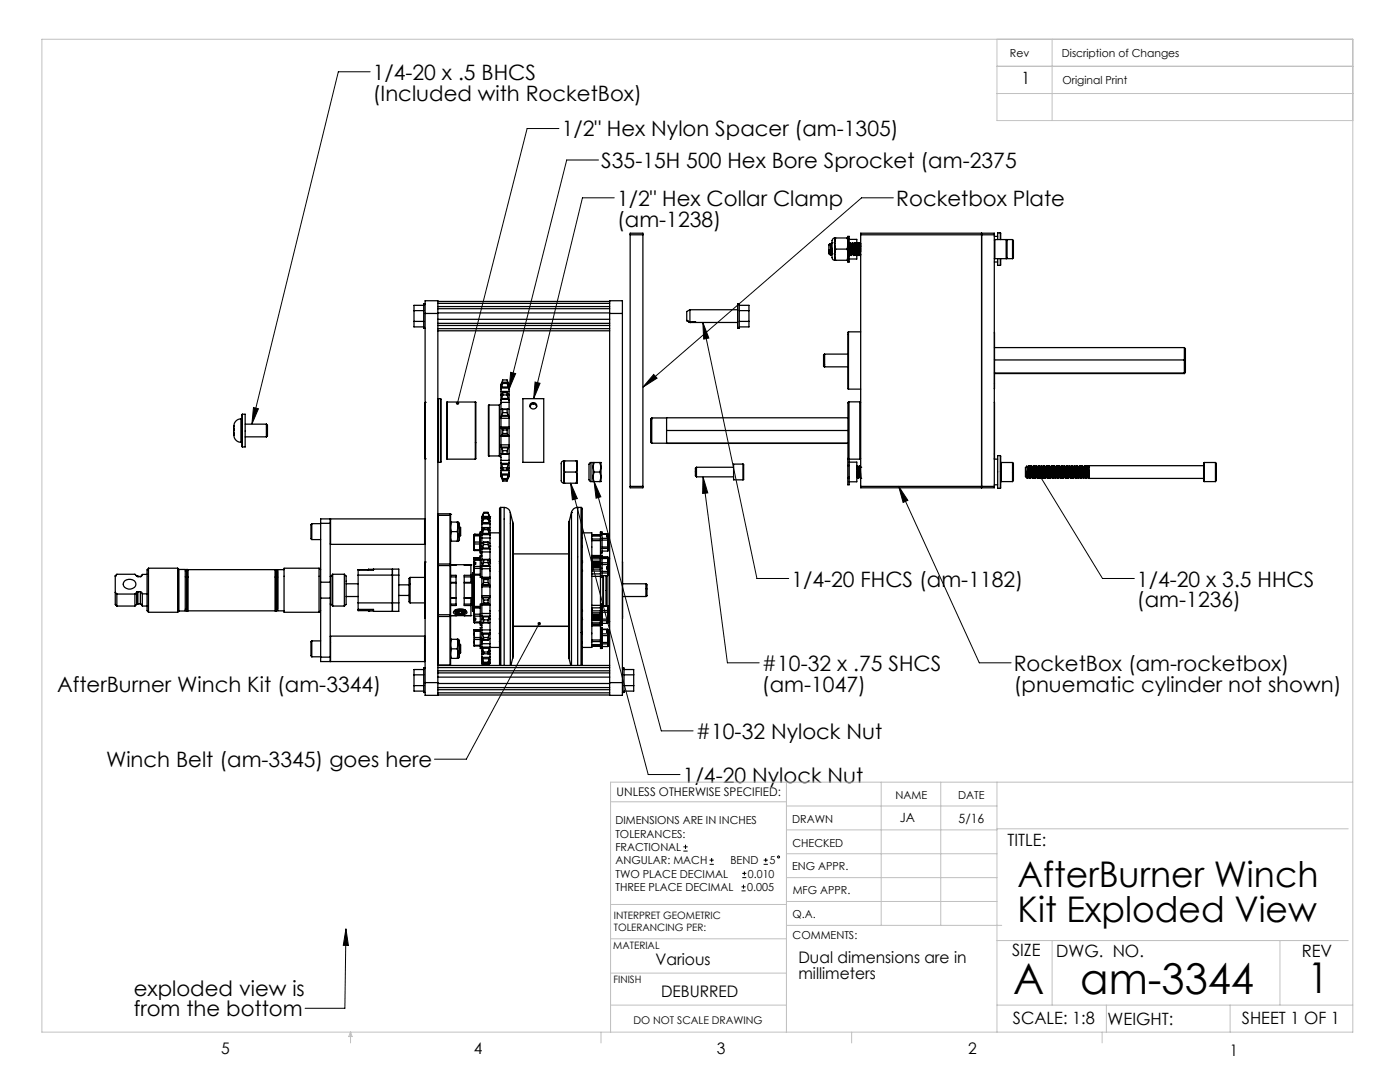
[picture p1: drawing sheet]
<svg xmlns="http://www.w3.org/2000/svg" width="279mm" height="216mm" viewBox="0 0 279 216" stroke-linecap="round" stroke-linejoin="round" font-family="sans-serif">
<g fill="none" stroke="#000" stroke-width=".2">
<path d="M73.9 14.3h-6.4l-17.2 70.3M111.5 25.6h-6.3l-13.9 54.8M119.5 31.9h-6.4l-11.5 45.7M122.6 39.5h-6.4l-9.7 40.1M178.3 39.5h-6.4l-43.6 37.8M101.9 74.3l1 .2-1.3 3.1zM106.8 76.2l1 .3-1.3 3.1zM130.5 74.7l.6 .8-2.8 1.8zM140.3 64.3l1.2 3.2-1.1 .2zM140.3 64.3l10.8 51.1h6.3M50.6 81.3l1 .3-1.3 3zM113.9 96.4l1.3 3.1-1 .2z"/>
<path d="M113.9 96.4l15.5 58.2h6.3M118.6 96.1l1.3 3-.9 .3zM118.6 96.1l13.4 49.7h6.3M140.3 95.1l1 3.3-1.1 .1zM140.3 95.1l4.9 37.2h6.3M179.4 97l1.8 2.8-1 .5zM179.4 97l16 35.3h6.4M207.6 95.1l12.4 20.3h6.4M107.6 124.5l-14.5 27h-6.4M136.4 169.8h.8M136.4 169h.8M136.8 168.6v.8"/>
<path d="M141.6 172.5h.9M141.6 171.6h.9M142 171.2v.8M148 177.8h.8M148 177h.8M148.1 175.1h.8M148.1 174.3h.8M148.4 176.5v.8M148.6 173.9v.8M152.4 172.5h.8M152.4 171.6h.8M152.8 171.2v.8"/>
<path d="M69 185.3l.5 3.4-1-.1zM69 185.3l-.2 15.9h-7.9"/>
<circle cx="155.4" cy="171" r=".2"/>
</g>
<g fill="none" stroke="#c0c0c0" stroke-width=".2">
<path d="M8.4 7.8h261.6v198.2h-261.6zM199 7.8v16.3h71M199 13.2h71M199 18.7h71M210 7.8v16.3M121.8 160h35.2M157 156.1v49.9M175.9 156.1v28.5M187.7 156.1v28.5M199 156.1v49.9M270 156.1h-148.2v49.9M157 170.4h42"/>
<path d="M157 165.6h42M157 160.8h42M157 175.1h42M157 179.9h42M199 165.4h70.1M121.8 194.2h35.2M121.8 187.3h35.2M121.8 180.5h35.2M157 184.6h42.9M199 187.7h70.1M210 187.7v12.9M255.4 187.7v12.9"/>
<path d="M70 206v2.1M70 206l.3 .8h-.7zM119.9 206v2.1M121.8 200.6h35.2M170 206v2.1M199 200.6h71M220 206v2.1M220.8 200.6v5.4M245.5 200.6v5.4"/>
</g>
<path d="M179.4 97l1.8 2.8-1 .5zM50.6 81.3l1 .3-1.3 3zM91.1 80.2a.35 .35 0 0 0 .1 .6l.1-.4-.1 .4a.35 .35 0 0 0 .4-.5 .35 .35 0 0 0-.5-.1zM207.4 94.9a.35 .35 0 0 0 0 .6 .35 .35 0 0 0 .5-.3 .35 .35 0 0 0-.4-.3l.1 .2zM140.3 95.1l1 3.3-1.1 .1zM118.6 96.1l1.3 3-.9 .3zM113.9 96.4l1.3 3.1-1 .2zM101.9 74.3l1 .2-1.3 3.1zM106.8 76.2l1 .3-1.3 3.1zM107.3 124.3a.34 .34 0 0 0 .2 .4 .34 .34 0 0 0 .4-.1 .34 .34 0 0 0-.1-.5l-.2 .4 .2-.4h-.3zM130.5 74.7l.6 .8-2.8 1.8zM140.3 64.3l1.2 3.2-1.1 .2zM69 185.3l.5 3.4-1-.1z" fill="#000"/>
<g fill="none" stroke="#000" stroke-width=".25">
<path d="M125.8 46.8v-.3h2.5v.3M125.8 46.8h2.5M125.8 46.8v50.2M128.3 46.8v50.2M165.5 49.9l.2 1zM165.5 49.9v.8M165.5 50.7l-.1-1.3a.58 .58 0 0 1 .3-.8l.1 2.3M165.7 48.6l.1 .2M165.7 50.9l.1 .1M165.8 50.9v.1zM165.8 48.8l.3 1.9M165.8 48.8h.1"/>
<path d="M165.8 48.8l.3 1.8M166.1 48.4h.1M166.1 48.5v-.1l-.3 .4M166.1 50.7l-.3 .3v-.1M166.1 50.7h.1M166.6 47.5h-.1a.91 .91 0 0 0-.4 1.3v1.4a1.77 1.77 0 0 0 .2 1.7h.3M166.6 48.6l.2 1.1M166.6 50.8l.2 1.1M166.6 48.6v2.2M166.6 47.5v1.1M166.6 50.8v1.1M166.6 47.5h.2"/>
<path d="M166.6 51.9h.2M166.8 49.7h2.3M166.8 47.5l-.2 1.1M166.8 47.5h2.3M166.8 51.9h2.3M166.8 49.7l-.2 1.1M169.1 47.5l.1 1.1M169.1 49.7l.1 1.1M169.1 47.5h.1v1.1M169.2 47.5v-.3h.3v1.4M169.2 49.2l.2 1.8 .2-.3M169.2 48.6l.1 .2"/>
<path d="M169.2 48.6v2.2M169.2 50.8v1.1h-.1M169.2 50.2l.1 .8M169.2 51h.3M169.2 48.4h.3M169.2 48.6l-.1 1.1M169.2 50.8l-.1 1.1M169.3 48.8l.4 1.9M169.3 48.8h.1M169.4 48.8l.2-.4 .3 2.6M169.4 48.8l.3 1.8M169.5 47.8h1.5v.8"/>
<path d="M169.5 50.8v1.5h-.3v-.4M169.6 48.4l.3 2.6M169.7 50.7l.1 .3M169.7 48.5l.2 .3M169.9 48.8l.2 1.9M169.9 51h.1M169.9 48.8h.1M169.9 48.8l.2-.4 .3 2.6M169.9 48.8l.2 1.8M170.1 50.7l-.2 .3M170.1 48.4l.3 2.6M170.1 50.7h.1"/>
<path d="M170.1 50.7l.3 .3M170.2 48.5l.2 .3M170.4 48.8l.2 1.9M170.4 51h.1M170.4 48.8h.1M170.4 48.8l.2-.4 .3 2.6M170.4 48.8l.3 1.8M170.6 50.7l-.2 .3M170.6 48.4l.3 2.6M170.6 50.7h.1M170.7 50.7l.2 .3M170.7 48.5l.2 .3"/>
<path d="M170.9 51h.1M170.9 48.8l.2 1.9M170.9 48.8h.1M170.9 48.8l.2-.4 .3 2.6M170.9 48.8l.3 1.8M170.9 48.5l.1 .1M171 50.9v.8h-1.5M171 50.8l.1 .2M171.1 50.8l.1 .2M171.1 50.7l-.2 .3M171.1 50.7l.1 .3M171.1 48.4l.3 2.6"/>
<path d="M171.1 50.7h.1M171.2 50.7l.2 .3M171.2 48.5l.2 .3M171.3 48.6l.1-.2v.4M171.3 50.8l-.1 .2M171.4 48.4l.1 .3M171.4 48.8l.2 1.9M171.4 51h.1M171.4 48.8h.1M171.4 48.8l.2-.4 .2 1.8M171.4 48.8l.3 1.8M171.4 48.5l.1 .1"/>
<path d="M171.5 50.8l.1 .2M171.6 50.8v.2M171.6 50.7l-.2 .3M171.6 50.7l.1 .3M171.6 48.4l.2 .8M171.6 51h.1M171.6 50.7h.1M171.7 50.7v.3M171.7 48.5l.1 .1M171.8 46.8v-.3h26.6v.3M171.8 46.8h26.6M171.8 46.8v50.2"/>
<path d="M195.9 46.5v50.8M198.4 52.3h.7M198.4 47.2h.7M198.4 51.5l.1 .1M198.4 46.8v50.2M198.5 47.8v3.8M198.5 51.6h3.6M198.5 47.8h3.6M198.5 47.8l-.1 .1M199.1 51.6v1.4h.5M199.6 46.5l.1 1.3M199.6 46.5v1.3"/>
<path d="M199.6 51.6v1.4M199.6 46.5h-.5v1.3M199.7 51.6l-.1 1.4M200.8 47.8l.2 .2v3.4l-.2 .2zM202.1 47.8v3.8M202.1 47.8l.1 .2v3.4l-.1 .2M82.6 62h2M82.6 64.1h2M84.6 60.9h-2v4.3h2M84.8 60.6h-.2v4.9h.2M84.8 62.5v-2.5h2.6v2.5M84.8 62.5v73.7"/>
<path d="M84.8 62.5h2.6M87.4 64.9h34.3M87.4 64.5h34.3M87.4 63.7h34.3M87.4 62.4h34.3M87.4 61.6h34.3M87.4 61.2h34.3M87.4 65.6h34.3M87.4 60.5h34.3M87.4 66h34.3M87.4 60.1h34.3M87.4 62.5v73.7"/>
<path d="M87.5 79.6v12.7M87.5 79.6h.4M87.5 79.6l-.1 .1M87.9 79.6v12.7M87.9 79.6l.1 .1v12.5l-.1 .1M100 78.8v1.1M100 79.9v.4M100 78.1v.7M100 77.1v.5M100 77.6v.5M100 76.8v.3M100 78.1h1.6"/>
<path d="M100 76.7v.1M100 79.7h1.5M100 77.4h1.5M100 76.6h.2M100.1 76.4l.2-.6h.9l.2 .6M100.1 79.5h1.3M100.1 79.5l-.1 .4M100.1 77.2l-.1 .4M100.1 77.2h1.3M100.1 76.4l-.1 .4M100.1 76.4h.2M100.3 78.4l-.3 .4"/>
<path d="M100.3 78.4v.4M100.3 78.8l-.2 .7M100.3 76.3l-.3 .8M100.3 76.3v.2M100.3 76.5l-.2 .7M100.3 78.8h.9M100.3 78.4h.9M100.3 76.5h.9M100.3 76.3h.9M101.2 78.8l.2 .7M101.2 78.4v.4M101.2 78.4l.4 .4"/>
<path d="M101.2 76.5l.2 .7M101.2 76.3v.2M101.2 76.3l.4 .8M101.3 76.4h.1M101.4 76.6h.1M101.4 76.4l.1 .2M101.4 79.5l.1 .2M101.4 77.2l.1 .2M101.5 76.7l.1 .1M101.5 79.7l.1 .2M101.5 77.4l.1 .2M101.5 76.6l.1 .2"/>
<path d="M101.6 78.8v1.1M101.6 79.9v.4M101.6 78.1v.7M101.6 77.1v.5M101.6 77.6v.5M101.6 76.8v.3M104.4 79.6h4.1v12.7h-4.1zM121.7 62.5v-2.5h2.5v2.5M121.7 62.5h2.5M121.7 62.5v73.7M124.2 62.5v73.7M137.1 64h.1"/>
<path d="M137.1 64l.6 .3M137.7 64.3h.1M137.7 64.3h1.2h-1.2M137.7 61.8v2.5M137.7 61.8l-.6 .4v1.8M137.7 61.8h9.5M137.7 64.3h9.5M147.2 60.6h.3v4.9h-.3zM147.5 62h2M147.5 60.9h2v4.3h-2M147.5 64.1h2M164.6 70.7l-.2 .1v2.3l.2 .1"/>
<path d="M164.6 70.7v2.5M164.6 70.7h4.6M164.6 73.2h4.6M169.3 66.2v11.4M169.3 66.2l-.1 .1v11.3h.1M169.3 77.6h2.5M169.3 66.2h2.5M198.4 66.4v11.1M198.5 71.8h38.1M198.5 69.4h37.9M198.5 74.5h37.9M236.4 69.4v5.1"/>
<path d="M236.4 69.4l.2 .2v4.7l-.2 .2M236.6 74.2l-.2 .2h-37.9M46.7 86.8a1.45 1.45 0 0 0 1.4 1.5M46.7 85v-.1v1.7M46.7 86.6v.2M46.7 85v.1M46.7 85.5v.4M46.7 86.4v.3M46.7 86.8v.1M48.1 83.6a1.45 1.45 0 0 0-1.4 1.4M48.1 83.6v4.7M48.1 88.3h.2"/>
<path d="M48.1 83.6h.2M48.4 82.7h.5v6.5h-.5M48.4 82.7v6.5M48.9 87.2h4.3M48.9 84.6h4.3M53.2 84.6v2.6M53.2 84.6l.2 .2v2.2l-.2 .2M84.8 80.3h.1M84.8 91.5h.1M84.8 80.3v11.2M87.4 92.2l.1 .1M87.5 92.3h.4"/>
<path d="M89.3 80.2l-.2 .1v11.2l.2 .1M89.3 80.2v11.4M89.3 80.2h5.6M89.3 91.6h5.6M94.9 80.2l.1 .1v11.2l-.1 .1M94.9 80.2v11.4M97.6 80.8l-.1 .1v10l.1 .1M97.6 80.8v10.2M97.6 91h2.1M97.6 80.8h2.1M99.7 91h.1M99.7 80.8v10.2"/>
<path d="M99.7 91l.3 .3M100 85.4v1.5M100 81.7v1.4M100 90.5l.2 .1h.1M100 89.1v1.4M100 85.2v.2M100 86.9v.2M100 83.1v.4M100 87.1v1.7M100 88.8v.3M100 83.5v1.7M100 80.3v1.4"/>
<path d="M100 90.5v1.4M100 92.3v.5a.9 .9 0 0 0 .3 1M100 91.9v.4M100 93.3v.6M100 94.4v.4M100 93.9v.5M100 94.8v.4M100 80.5l-.3 .3M100 80.3h1.6M100 85.4h.1M100 89.1v.1M100 85.2h1.6"/>
<path d="M100 87.1h1.6M100 83.5h1.6M100 88.8h1.6M100 91.9h1.6M100 92.3v.2M100 93.9h1.6M100 94.8l.1 .4M100 94.4l.1 .4M100 83v.1M100 85.4h1.5M100 86.9h1.5M100 89.2l.1 .2"/>
<path d="M100 83h1.5M100 89.2h1.5M100 92.5l.1 .2M100 92.5h1.5M100 94.6h1.5M100 95.2l.1 .2M100 95.2h.1M100.1 85.4l.2 .4M100.1 89.4l.2 .5M100.1 92.7l.2 .6M100.1 94.8l.2 .7M100.1 95.2l.2 .5"/>
<path d="M100.1 95.4l.2 .6h.9l.2-.6M100.1 81.6h1.3M100.1 86.9h-.1M100.1 86.9h1.3M100.1 85.4h1.3M100.1 81.6l-.1 .1M100.1 82.9l-.1 .1M100.1 82.9h1.3M100.1 89.4h1.3M100.1 92.7h1.3M100.1 94.8h1.3M100.1 95.4h.1"/>
<path d="M100.2 81.6l.1 .1M100.2 90.6h1.2M100.3 85.8v.7M100.3 86.5l-.2 .4M100.3 81.7v.6M100.3 82.3l-.2 .6M100.3 89.9v.7M100.3 93.3v.5M100.3 95.5v.2M100.3 86.5h.9M100.3 85.8h.9M100.3 82.3h.9"/>
<path d="M100.3 81.7h.9M100.3 90.6h.9M100.3 89.9h.9M100.3 93.8h.9M100.3 93.3h.9M100.3 95.5h.9M100.3 95.7h.9M101.2 86.5l.2 .4M101.2 85.8v.7M101.2 82.3l.2 .6M101.2 81.7v.6M101.2 89.9v.7"/>
<path d="M101.2 93.3v.5M101.2 95.5v.2M101.4 95.4h.1M101.4 85.4l-.2 .4M101.4 81.6l-.2 .1M101.4 89.4l-.2 .5M101.4 92.7l-.2 .6M101.4 94.8l-.2 .7M101.4 86.9h.1M101.4 81.6l.2 .1M101.4 82.9l.1 .1M101.5 95.2h.1"/>
<path d="M101.5 85.4h-.1M101.5 86.9h.1M101.5 83l.1 .1M101.5 89.2l-.1 .2M101.5 92.5l-.1 .2M101.5 94.6l-.1 .2M101.5 95.2l-.1 .2M101.6 85.4v1.5M101.6 81.7v1.4M101.6 90.5l-.2 .1h-.2M101.6 89.1v1.4M101.6 85.2v.2"/>
<path d="M101.6 86.9v.2M101.6 83.1v.4M101.6 87.1v1.7M101.6 88.8v.3M101.6 83.5v1.7M101.6 80.3v1.4M101.6 90.5v1.4M101.6 93.3l-.4 .5M101.6 92.3v1M101.6 91.9v.4M101.6 93.3v.6M101.6 94.8l-.4 .9"/>
<path d="M101.6 94.4v.4M101.6 93.9v.5M101.6 94.8l-.1 .4M101.6 85.4h-.1M101.6 89.1l-.1 .1M101.6 92.3l-.1 .2M101.6 94.4l-.1 .2M105.8 81.1a.69 .69 0 0 1 .6-.5 .69 .69 0 0 1 .7 .5M112.5 92a.54 .54 0 0 0-.5 .7v2.6a.87 .87 0 0 0 .3 1.1h.2M112.5 93.1l.2 1.1M112.5 95.3l.2 1.1M112.5 93.1v2.2"/>
<path d="M112.5 92v1.1M112.5 95.3v1.1M112.5 92h.2M112.5 96.4h.2M112.7 92l-.2 1.1M112.7 94.2l-.2 1.1M112.7 94.2h2.3M112.7 92h2.3M112.7 96.4h2.3M115 92l.2 1.1M115 94.2l.2 1.1M115 92h.2v1.1"/>
<path d="M115.2 93.1l-.2 1.1M115.2 93.1v2.2M115.2 95.3v1.1h-.2M115.2 95.3l-.2 1.1M117.9 92.3l-.4 .3v3.2l.4 .3M117.9 92.3v3.8M117.9 96.1h.5M117.9 92.3h.5M118.4 93.2v1.9M118.4 93.2l.2 1M118.4 95.1l.2 1M118.4 92.3v.9"/>
<path d="M118.4 95.1v1M118.4 96.1h.2M118.4 92.3h.2M118.6 94.2l-.2 .9M118.6 92.3l-.2 .9M118.6 96.1h1.1M118.6 92.3h1.1M118.6 94.2h1.1M119.7 94.2l.2 .9M119.7 92.3l.2 .9M119.7 92.3h.2v.9M119.9 93.2v1.9"/>
<path d="M119.9 93.2l-.2 1M119.9 95.1l-.2 1M119.9 95.1v1h-.2M125.8 97v.3h2.5v-.3M125.8 97h2.5M130.1 83.4l-.2 .2v4.7l.2 .1M130.1 83.4v5M130.1 83.4h2.9M130.1 88.4h39.1M133 85.9h36.2M139 93.2v1.9M139 93.2l-.2 .2v1.5l.2 .2"/>
<path d="M139 93.2h7.4M139 95.1h7.4M148.3 92.6l.1 .1v3h-.1M148.3 92.6h-1.9v3.1h1.9M148.3 92.6v3.1M169.2 95.5h.3M169.2 92.9h.3M169.2 83.4h-36.2v5.1M169.3 91.6h-.1v5.1h.3v-5.1M169.4 80.2l-.2 .1v11.2l.2 .1M169.4 80.2h2.2v11.4h-2.2M169.4 80.2v11.4"/>
<path d="M169.5 92.2h1.5v3.9h-1.5M169.5 95.1h.1M171 94.6l.1 .5M171 92.9h.1M171 95.1h.1M171 92.9l.3 2.5M171 95.1v.1M171.1 95.1l.2 .3M171.1 92.9l.2 .3M171.1 92.9l.2 2.5M171.3 93.2l.2 1.9M171.3 95.5h.1"/>
<path d="M171.3 93.2h.1M171.3 93.2l.3 1.9M171.5 95.1l-.2 .3M171.5 92.9l-.2 .3M171.5 92.9l.3 2.5M171.5 92.9h.1M171.5 95.1h.1M171.6 92.9l.2 .3M171.6 95.1l.2 .3M171.6 92.9l.2 2.2M171.6 91.5h.2M171.6 80.3h.2"/>
<path d="M171.8 95.5h.1M171.8 93.2h.1M171.8 97v.3h26.6v-.3M171.8 97h26.6M198.4 80.3v11.2M198.4 91.6h.7M198.4 96.7h.7M199.6 90.9v6.5M199.6 90.9h-.5v6.5h.5M199.7 96l.1 .1M199.8 92.3v3.8M199.8 96.1h2.3"/>
<path d="M199.8 92.3h2.3M199.8 92.3l-.1 .1M202.1 92.3v3.8M202.1 92.3l.1 .2v3.4l-.1 .2M204.7 94l.3 1.5M204.7 94l.1 1.1M204.8 95.1h.1M204.8 95.1l.2 .4M204.9 93l-.3 .3 .2 1.9-.1-1.2M204.9 93l.1 .2M204.9 93l.1 2.1M205 95.1l.1 .4 .2-.4"/>
<path d="M205 95.1v.4M205 93.3l.3 1.8M205 93.2l.4 1.9M205.1 93.2l.2-.3 .3 .3 .2 1.9M205.3 93l.2 2.5M205.3 95.1h.1M205.4 95.1l.1 .4M205.4 93l.2 2.4M205.5 95.5h.1M205.5 93.2h.1M205.6 93.2l.2 1.9M205.8 93l.3 2.5"/>
<path d="M205.8 95.1l-.2 .4M205.8 95.1l.2 .4M205.8 92.9l-.2 .3M205.8 92.9l.3 2.5M205.9 92.9l.2 .3M206.1 93.3l.2 1.8M206.1 93.2h.1M206.1 93.2l.2-.3 .3 .3M206.1 93.2l.2 1.9M206.3 95.1l-.2 .4M206.3 93l.3 2.5M206.3 95.1h.1"/>
<path d="M206.3 95.1l.3 .4M206.4 93l.2 2.4M206.6 93.3l.2 1.8M206.6 95.5h.1M206.6 93.2h.1M206.6 93.2l.2-.3 .3 .3M206.6 93.2l.3 1.9M206.8 95.1l-.2 .4M206.8 93l.2 2.5M206.8 95.1h.1M206.9 93l.2 2.5 .2-.4M206.9 95.1l.1 .4"/>
<path d="M207 95.5h.1M207.1 93.3l.2 1.8M207.1 93.2h.1M207.1 93.2l.3-.3 .2 2.5M207.1 93.2l.3 1.9M207.3 93l.3 2.5M207.3 95.1h.1M207.4 95.1l.2 .4M207.4 92.9l.2 .3M207.6 93.2l.3 1.9 .2 .4M207.6 93.3l.2 1.8M207.6 95.5h.1"/>
<path d="M207.6 93.2l.2-.3 .3 .3 .3 1.9M207.8 95.1l-.2 .4M207.8 93l.3 2.5M207.8 95.1h.1M207.9 93l.2 2.4M208.1 95.5h.1M208.1 93.2h.1M208.1 93.2l.2-.3 .3 .3M208.1 93.2l.3 1.9M208.3 93l.3 2.5M208.4 95.1l-.3 .4M208.4 95.1l.2 .4"/>
<path d="M208.4 93l.3 2.4M208.6 93.3l.2 1.8M208.6 93.2h.1M208.6 93.2l.2-.3 .3 .3M208.6 93.2l.3 1.9M208.8 95.1l-.1 .4M208.8 93l.3 2.5M208.8 95.1h.1M208.9 95.1l.2 .4M208.9 93l.3 2.4M209.1 93.3l.2 1.8M209.1 95.5h.1"/>
<path d="M209.1 93.2h.1M209.2 93.2l.2 1.9M209.3 95.1l-.1 .4M209.3 93l.3 2.5M209.3 95.1h.1M209.4 92.9l.3 2.6 .2-.4M209.4 92.9l.2 .3M209.4 95.1l.2 .4M209.4 92.9l-.2 .3M209.6 95.5h.1M209.6 93.3l.3 1.8M209.6 93.2h.1"/>
<path d="M209.7 93.2l.2 1.9M209.8 93l.3 2.5M209.9 95.1h.1M209.9 95.1l.2 .4M209.9 92.9l-.2 .3M209.9 92.9l.2 .3M209.9 93l.3 2.4M210.1 93.3l.3 1.8M210.1 93.2l.3 1.9M210.1 95.5h.1M210.1 93.2l.3-.3 .2 .3 .3 1.9M210.4 95.1l-.2 .4"/>
<path d="M210.4 93l.2 2.5M210.4 95.1l.2 .4M210.4 93l.3 2.4M210.6 95.5h.1M210.6 93.2h.1M210.7 93.2l.2 1.9M210.9 93l.3 2.5M210.9 95.1l-.2 .4M210.9 95.1l.2 .4M210.9 92.9l-.2 .3M210.9 92.9l.3 2.5M211 92.9l.1 .3"/>
<path d="M211.1 93.3l.3 1.8M211.1 93.2h.1M211.2 93.2l.2-.3 .2 .3M211.2 93.2l.2 1.9M211.4 95.1l-.2 .4M211.4 93l.2 2.5M211.4 95.1h.1M211.4 95.1l.2 .4M211.5 93l.2 2.4M211.6 93.3l.3 1.8M211.6 95.5h.1M211.6 93.2h.1"/>
<path d="M211.7 93.2l.2 1.9M211.9 95.1l-.2 .4M211.9 93l.2 2.5M211.9 95.1h.1M211.9 92.9l.3 2.6 .2-.4M211.9 92.9l.3 .3M211.9 95.1l.2 .4M211.9 92.9l-.2 .3M212.1 95.5h.1M212.2 93.3l.2 1.8M212.2 93.2h.1M212.2 93.2l.2 1.9"/>
<path d="M212.4 93l.3 2.5M212.4 95.1h.1M212.4 95.1l.3 .4M212.4 92.9l-.2 .3M212.5 92.9l.2 .3M212.5 93l.2 2.4M212.7 93.3l.2 1.8M212.7 93.2l.3 1.9M212.7 95.5h.1M212.7 93.2l.2-.3 .3 .3 .3 1.9M212.9 95.1l-.2 .4M212.9 93l.2 2.5"/>
<path d="M212.9 95.1h.1M213 95.1l.1 .4M213 93l.2 2.4M213.1 95.5h.1M213.1 93.2h.1M213.2 93.2l.3-.3 .2 2.6 .2-.4M213.2 93.2l.3 1.9M213.4 93l.3 2.5M213.4 95.1l-.2 .4M213.5 95.1l.1 .4M213.5 92.9l.2 .3M213.7 93.3l.2 1.8"/>
<path d="M213.7 95.5h.1M213.7 93.2h.1M213.7 93.2l.2-.3 .3 .3M213.7 93.2l.3 1.9M213.9 93l.3 2.5M213.9 95.1h.1M214 95.1l.2 .4M214 93l.2 2.4M214.2 93.3l.2 1.8M214.2 95.5h.1M214.2 93.2h.1M214.2 93.2l.2-.3 .3 .3"/>
<path d="M214.2 93.2l.3 1.9M214.4 95.1l-.2 .4M214.4 93l.3 2.5M214.4 95.1h.1M214.5 93l.2 2.5 .2-.4M214.5 95.1l.2 .4M214.7 95.5h.1M214.7 93.3l.2 1.8M214.7 93.2h.1M214.7 93.2l.3 1.9M214.9 92.9l-.2 .3M214.9 93l.3 2.5"/>
<path d="M214.9 92.9h.1M214.9 95.1h.1M215 95.1l.2 .4M215 92.9l.2 .3M215 93l.3 2.4M215.2 93.3l.2 1.8M215.2 93.2l.3 1.9M215.2 95.5h.1M215.4 95.1l-.1 .4M215.4 93l.3 2.5M215.4 95.1h.1M215.5 95.1l.2 .4"/>
<path d="M215.5 92.9l.2 .3M215.5 92.9l-.3 .3M215.5 92.9l.3 2.5M215.7 95.5h.1M215.7 93.2h.1M215.7 93.3l.3 1.8M215.8 93.2l.2 1.9M215.9 93l.3 2.5M216 95.1l-.2 .4M216 95.1l.2 .4M216 92.9l-.2 .3M216 93l.3 2.5 .2-.4"/>
<path d="M216 92.9l.2 .3M216.2 93.3l.3 1.8M216.2 95.5h.1M216.2 93.2h.1M216.3 93.2l.2-.3 .2 .3M216.3 93.2l.2 1.9M216.5 93l.2 2.5M216.5 95.1h.1M216.5 95.1l.2 .4M216.5 93l.3 2.4M216.7 93.3l.3 1.8M216.7 95.5h.1"/>
<path d="M216.7 93.2h.1M216.8 93.2l.2 1.9M217 95.1l-.2 .4M217 93l.2 2.5M217 95.1h.1M217 92.9l.2 .3M217 95.1l.2 .4M217 92.9l-.2 .3M217 92.9l.3 2.6v-.4M217.2 95.5h.1M217.2 93.2l.1 2.2M217.2 93.2h.1"/>
<path d="M217.3 95.4v.1M217.3 92.9v2.6M217.3 95.5h22.9M217.3 92.9h22.9M217.3 92.9l-.1 .3M240.3 92.3v3.8M240.3 92.3l-.1 .1v3.6l.1 .1M240.3 96.1h2.3M240.3 92.3h2.3M242.6 92.3v3.8M242.6 92.3l.1 .2v3.4l-.1 .2M23 118.2v2.4l.3 .3"/>
<path d="M23 114.9h.1M23 114.9l.3-.3h3.6l.4 .3M23 118.2l.3 .3M23 114.9v3.3M23.1 114.8l-.1 .1M23.3 118.5v2.4M23.3 118.5h3.6M24.9 115.9a1.26 1.26 0 0 1 1.4-.3 1.26 1.26 0 0 1 .8 1.3 1.35 1.35 0 0 1-1.4 .7 1.35 1.35 0 0 1-1.1-1zM26.9 118.5v2.4M27.3 114.9l.2 .1M27.3 114.9h.1M27.3 118.2v2.4"/>
<path d="M27.3 118.2h.1M27.3 118.2l-.4 .3M27.5 118.1l-.2 .1M27.5 118.1v2.4M27.5 115h.1M27.5 115h.5M27.5 118.1h.5M28 118.1l.3 .1 .1 .3M28 118.1v2.4M28 115h.1M28.3 114.9l-.3 .1M28.4 118.5v2.4h1"/>
<path d="M28.4 118.5h1M29.4 114.6h-1l-.2 .4h-.2M29.6 113.4v8.8M29.6 113.4a.87 .87 0 0 0-.2 1v6.6a1.11 1.11 0 0 0 .2 1.2M29.6 113.4h5.9M35.5 113.4v8.8M35.5 113.4l.2 .2M35.7 113.6v8.3M35.7 113.6h1.3v8.3h-1.3M37.3 113.6h.1v8.3h-.1M37.3 113.6v8.3M37.3 113.6l-.3 .3"/>
<path d="M37.5 113.7h-.1M37.5 113.7v8.2M37.5 113.7h17.4M54.9 113.7h.2M54.9 113.7v8.2M55.1 113.8v8M55.1 113.7v8.2M55.1 113.7l.3 .2M55.4 114.1v7.4M55.4 114v7.5M56.7 113.7h-1.3v8.2h1.3M62.2 104.5l-.1 .2v2.8l.1 .2"/>
<path d="M62.2 104.5v3.2M62.2 107.7h1.8M62.2 104.5h1.8M63.7 113.4v8.8M63.7 113.4h-7v8.8h7M63.7 113.4l.3 .3M64 116.2v3.1M64 104.4v-.9h1.9v.9M64 119.3h1.9M64 116.2h1.9M64 104.4h1.9M64 104.4v11.8"/>
<path d="M64 119.3v11.8M65.9 116.2v3.1M65.9 108.5l.1 .1M65.9 104.4v11.8M65.9 119.3v11.8M66 103.5v5.1M66 103.5l-.1 .1M66 108.6h18.7M66 103.5h18.7M66 114.9l-.1 .1M66 114.9v5.7M66.4 114.6v6.3"/>
<path d="M66.4 114.6h2.3M66.4 114.6l-.4 .3M68.7 114.6v6.3M68.7 114.6l.4 .3v5a.82 .82 0 0 1-.4 1M69.1 119h2.4M69.1 116.5h2.4M71.5 113.7l8.1-.1v1.2M71.5 113.7v1.1M71.5 113.7h.1M71.5 114.8h8.1M71.5 114.8v5.5M73.6 113.6v.1"/>
<path d="M73.6 113.6h.9M73.6 113.6l-.2 .1M78.3 113.6v8.4M79.6 116.7h2M79.6 118.8h2M79.6 114.8v5.5M81.8 115.2l-.2 .2v4.7l.2 .2M81.8 115.2v5.1M81.8 115.2h3M84.7 103.5v5.1M84.7 103.5l.1 .1M84.8 112.1h.1"/>
<path d="M84.8 112.1v11.3M84.8 108.5l-.1 .1M87.4 112.7h.1M87.4 102.6h.1M87.4 102.6l.1 .2M87.4 102.6l.1-.1h2.3l.1 .1M87.5 112.7v.2M87.5 112.5v.2M87.5 112.5h2.3M87.5 112.9h2.3M87.5 102.8v9.7M87.5 112.9v9.8"/>
<path d="M87.5 102.8h2.3M89.8 112.5l.1 .2M89.8 102.8v9.7M89.8 112.9v9.8M89.9 112.7l-.1 .2M89.9 112.7h4.1M89.9 108h.2M89.9 104.2h.2M89.9 102.6l-.1 .2M89.9 102.6h.1M89.9 114.8h1.1v6h-1.1M89.9 119.3h1.1"/>
<path d="M89.9 116.3h1.1M89.9 102.6v30.2M89.9 115.1h1.1M89.9 116.2h1.1M89.9 119.4h1.1M90.1 104.2l-.2 .9 .2 1M90.1 106.1l-.2 .9 .2 1M90.1 104.2h1.2M90.1 106.1h1.2M90.1 108h1.2M91.3 104.2l.1 .9M91.3 106.1l.1 .9"/>
<path d="M91.3 108h.1M91.3 104.2h.1M91.4 104.2l.3 .2v3.3l-.3 .3M91.4 105.1v1.9M91.4 107v1M91.4 104.2v.9M91.4 105.1l-.1 1M91.4 107l-.1 1M91.7 107h.1M91.7 105.1h.1M91.7 105.1l.2 .2v1.6l-.2 .1M91.7 105.1v1.9"/>
<path d="M92.6 119.3h1.6M92.6 116.3h1.6M92.6 115.1h1.4M92.6 119.4h1.4v1.1M94 114.8h-1.4v6h1.4M94 112.7v2.1M94 114.8v.3M94 112.7h.1M94 114.8h.2v5.9h-.2M94 115.1v1.1h-1.4M94.2 115.5h.1M94.3 114.4v5.7"/>
<path d="M94.3 114.4h.2M94.5 114.3l-.2 .1M94.5 120h-.3M94.6 107.5l.1 .7M94.6 107.5v1.6M94.6 109.1l.1 .6M94.6 106.7v.8M94.6 109.1v.7M94.6 106.7h.1M94.6 106.7l.1 3.2M94.6 112.2v1.8M94.6 114l.1 .6"/>
<path d="M94.6 114l.1 .8M94.6 111.5v.8M94.6 111.3v.2M94.6 112.2h.3v.4h-.3l.1 .4M94.6 111.5l.1 .1M94.6 111.3h.1M94.7 112l-.2 .1 .1 11.4M94.7 114.7v6.4M94.7 108.2v.3M94.7 106.7v.2M94.7 109.7v.2M94.7 106.6h1.1v.1"/>
<path d="M94.7 113v.4M94.7 111.8l-.1 .4M94.7 114.6v.2M94.7 111.6v.2M94.7 111.3v.2M94.7 113h1.1M94.7 106.7h1.1M94.7 113.4h1.1M94.7 114.6h1.1M94.7 111.3h1.1M94.7 108.2h1.1M94.7 106.9l-.1 .6"/>
<path d="M94.7 106.9h1.1M94.7 108.5l-.1 .6M94.7 108.5h1.1M94.7 109.7h1.1M94.7 113.4l-.1 .6M94.7 111.8h1.1M94.7 111.6h1.1M94.7 114.8h1.1M94.7 111.5h-.1M94.9 106.6l-.3 .1M95.8 106.2v4.1zM95.8 106.7v.2"/>
<path d="M95.8 109.7v.2h-1.1M95.8 108.2v.3M95.8 110.3h.4M95.8 106.2h.4M95.8 106.9v1.3M95.8 108.5v1.2M95.8 111.3h-1.2M96.1 109l.2 .2M96.2 111h-.4v4.2h2M96.2 110.8h-.4v.7h-1.1M96.2 115.3v1.5M96.2 119.1v1.5"/>
<path d="M96.2 116.8v.3M96.2 118.9v.2M96.2 111.7v1.4M96.2 113.5v1.8M96.2 117.1v1.8M96.2 113.1v.4M96.2 108.4l.3-.2v.5M96.2 108.4v1.2M96.2 110.1v1.6M96.2 109.6v.5M96.2 107.4v1M96.2 105.9v.9"/>
<path d="M96.2 106.8v.6M96.2 105.3v.6M96.2 104.1v.6M96.2 104.7v.6M96.2 103.4v.7M96.2 112.3v.1M96.2 113.5h1.6M96.2 115.3h1.6M96.2 119.1l.1 .2M96.2 117.1h1.6M96.2 118.9h1.6M96.2 110.1h1.6"/>
<path d="M96.2 107.4h1.6M96.2 105.3h1.6M96.2 103.1v.3M96.2 113h1.5M96.2 106.7h1.5M96.2 115.3l.1 .1M96.2 116.8h1.5M96.2 119.2h1.5M96.2 113v.1M96.2 109.5v.1M96.2 109.5h1.5M96.2 106.7v.1"/>
<path d="M96.2 104.5v.2M96.2 104.5h1.5M96.2 103.3h1.5M96.2 103.3v.1M96.2 103.1h.1M96.3 115.4l.2 .2M96.3 119.3l.2 .4M96.3 111.6l.2 .1M96.3 111.6h1.3M96.3 119.3h1.3M96.3 116.7l-.1 .1M96.3 116.7h1.3"/>
<path d="M96.3 115.4h1.3M96.3 111.6l-.1 .1M96.3 112.9l-.1 .1M96.3 112.9h1.3M96.3 109.4l-.1 .1M96.3 109.4h1.3M96.3 106.4l-.1 .3M96.3 106.4h1.3M96.3 104.3l-.1 .2M96.3 104.3h1.3M96.3 103l-.1 .3M96.3 103h1.3"/>
<path d="M96.3 102.8l-.1 .3M96.5 108.2h1l-.1 .5M96.5 115.6v.6M96.5 116.2l-.2 .5M96.5 119.7v.6M96.5 111.7v.6M96.5 112.3l-.2 .6M96.5 108.7l-.2 .7M96.5 105.3l-.3 .6M96.5 105.3v.4M96.5 105.7l-.2 .7M96.5 103.5v-.2l-.3 .8"/>
<path d="M96.5 103.5l-.2 .8M96.5 102.3l-.3 .8M96.5 102.3v.1M96.5 102.4l-.2 .6M96.5 103.5h.9M96.5 115.6h.9M96.5 116.2h.9M96.5 119.7h.9M96.5 111.7h.9M96.5 112.3h.9M96.5 108.7h.9M96.5 105.7h.9"/>
<path d="M96.5 105.3h.9M96.5 102.4h.9M96.5 102.3h.9M96.5 102.2h.9M97.4 116.2l.2 .5M97.4 115.6v.6M97.4 119.7v.6M97.4 112.3l.2 .6M97.4 111.7v.6M97.4 108.7l.2 .7M97.4 105.7l.2 .7M97.4 105.3v.4"/>
<path d="M97.4 105.3l.4 .6M97.4 103.5l.2 .8M97.4 103.5v-.2l.4 .8M97.4 102.4l.2 .6M97.4 102.3v.1M97.4 102.3l.2 .6M97.6 108.2l.2 .2M97.6 115.4l-.2 .2M97.6 119.3l-.2 .4M97.6 111.6l-.2 .1M97.6 116.7l.1 .1M97.6 112.9l.1 .1"/>
<path d="M97.6 111.6l.2 .1M97.6 109.4l.1 .1M97.6 106.4l.1 .3M97.6 104.3l.1 .2M97.6 103l.1 .3M97.6 102.8l.1 .3M97.7 103.1l.1 .3M97.7 103.1h.1M97.7 116.8h.1M97.7 115.3l-.1 .1M97.7 119.2l-.1 .1M97.7 113l.1 .1"/>
<path d="M97.7 109.5l.1 .1M97.7 106.7l.1 .1M97.7 104.5l.1 .2M97.7 103.3l.1 .1M97.8 109h.1M97.8 112.1l.1 .3M97.8 115.3v1.5M97.8 119.1v1.5M97.8 116.8v.3M97.8 118.9v.2M97.8 111.7v1.4M97.8 115.2v.1"/>
<path d="M97.8 117.1v1.8M97.8 113.1v.4M97.8 113.5v1.7M97.8 108.4v1.2M97.8 110.1v1.6M97.8 109.6v.5M97.8 107.4v1M97.8 105.9v.9M97.8 106.8v.6M97.8 105.3v.6M97.8 104.1v.6M97.8 104.7v.6"/>
<path d="M97.8 103.4v.7M97.8 113.8l.1 .2M97.8 106.3h1.9M97.8 119.1l-.1 .1M97.8 111.9v.1M99.6 112h.1M99.6 109.1l.1 .1M99.8 112.3l-.1 .1M99.8 107.5h-.1M99.8 113.8l-.1 .3M99.8 109.1l-.1 .1M99.9 101.2h.7a1.29 1.29 0 0 1 1.2 1.1"/>
<path d="M99.9 101.2l-.2 .3v31.3M99.9 101.2v31.6M100.6 101.3v31.5M101.8 102.3v30.5M101.8 102.3l.5 1.8M102.3 104.1v.4M102.3 104.1v27.3M102.3 110.5v-6v26.6v-6.1M102.3 110.5v14.5M102.3 112v1.6M102.3 107.4v1.7zM102.3 112.3v1.7z"/>
<path d="M102.3 110.5h11.2M113.5 112.3v1.7M113.5 107.4v1.7M113.5 112v.9M113.6 104.1v27.3M114.1 102.3h.1M114.1 102.3v30.5M114.1 102.3l-.5 1.8M115.3 101.3h.1M115.3 101.3v31.5M116 101.2l.2 .3v31.3M116 101.2a1.56 1.56 0 0 0-1.9 .9v.2"/>
<path d="M116 101.2v31.6M116.2 113.8l.1 .1M116.2 109l-.1 .1M116.2 106.3h1.9v17.3M116.2 112.1l.1 .2M116.2 107.3v.1M116.3 111.9l-.1 .1M118 107.4l.1 .1M118 111.9l.1 .1M118.1 109.1v.1M118.1 111h2.1v4.2h-.4M118.1 106.7h1.7v-.5v.8"/>
<path d="M118.1 113h1.7v.2M118.1 112.1h1.7h-1.7M118.1 111h1.7M118.1 106.7h1.7M118.1 113.6h1.7M118.1 111.2h1.7M118.1 113.9h1.7M118.1 113.2h1.7M118.1 114.5h1.7M118.1 115h1.7M118.1 111.5h1.7M118.1 110.8h1.7"/>
<path d="M118.1 107.9h1.7M118.1 107.6h1.7M118.1 107h1.7M118.2 113.9l-.1 .2M118.2 113l-.1-.6 .2-.3 .1 .9M118.5 112.4l-.2-.3 .1 .9M118.5 112.4v.6M118.5 112.4h.1M118.5 112.4l.2-.3 .1 .9M118.6 112.4v.6M118.9 112.4l-.2-.3 .2 .9M118.9 112.4l.1 .1 .1 .5"/>
<path d="M118.9 112.4l.1 .6M119 112.4l.1-.3 .1 .9M119.3 112.4l-.1-.3 .1 .9M119.3 112.4l.1 .6M119.3 112.4h.1M119.4 112.4l.1 .6M119.4 112.4h.1M119.5 112.2l-.1 .2M119.6 112.1v.9M119.6 112.1l-.2 .3M119.6 112.1l-.1 .1M119.6 112.1l.2 .3"/>
<path d="M119.6 112.1l.1 .9M119.6 112.1v.1M119.8 112.4h.1M119.8 111v2.8M119.8 106.2h.4v.4M119.8 110.8h.4v.6h1.1M119.8 113.6v.3M119.8 113.2v.4M119.8 113.9v.6M119.8 115v5.8M119.8 114.5v.5M119.8 111.5v.5h-1.7"/>
<path d="M119.8 111.2v.3M119.8 111v.2M119.8 110.8v.2M119.8 107.9v2.9M119.8 107.6v.3M119.8 107v.6M119.8 106.7l-1.7 .1M119.8 106.7h.1M119.8 111h.1M120.2 106.6v3.7h-.4M120.2 106.5l1.1 .1M120.2 111.2h1.1"/>
<path d="M120.2 112.6h1.1M120.2 114.3h1.1M120.2 114.9h1.1M120.2 112.3h1.1M120.2 114h1.1M120.2 111.4h1.1M120.2 107.8h1.1M120.2 109.1h1.1M120.2 107.4h1.1M120.2 106.6h1.1M120.2 109.4h1.1M120.3 114.9v6"/>
<path d="M120.4 114.9v6M121 114.9v6M121.1 114.9v6M121.3 112.3v.3M121.3 112.6l.1 .5M121.3 111.4l.1 .5M121.3 114.3l.1 .3M121.3 114v.3M121.3 111.4h.1M121.3 107.8l.1 .6M121.3 107.4v.4M121.3 109.4l.1 .3"/>
<path d="M121.3 109.1v.3M121.3 106.6l.1 .3M121.3 111.2l.1 .2M121.3 106.5l.1 .4M121.3 111.4h.3M121.4 113.1h.1M121.4 111.9v1.2M121.4 113.5l-.1 .5M121.4 113.5h.1M121.4 113.5v1.1M121.4 114.6l-.1 .3M121.4 107.1l-.1 .3"/>
<path d="M121.4 107.1h.1M121.4 107.1v1.3M121.4 108.4v1.3M121.4 106.9h.1M121.4 109.7l-.1 .3M121.4 111.9l-.1 .4M121.4 113.1h-.3v.4h.3M121.4 106.9h-.3v.2h.3M121.4 106.9v.2M121.4 113.1v.4M121.4 108.4l-.1 .7M121.4 109.7l-.1 .3h-1.1"/>
<path d="M121.6 111.4v12.7M121.6 111.4l.1 .1M124.2 112.1h.1M124.2 112.1v11.3M124.2 119h4.7M124.2 116.5h4.7M128.9 116.5l.2 .2v2.2l-.2 .1M128.9 116.5v2.5M23.3 120.9h3.6M27.3 120.6l-.4 .3M27.3 120.6h.1M27.5 120.5l-.2 .1"/>
<path d="M27.5 120.5h.5M28 120.5l.4 .4M29.6 122.2h5.9M35.7 121.9l-.2 .3M37 121.6l.3 .3M37.4 121.8l.1 .1M37.5 121.9h17.4M55.1 121.8l-.2 .1M55.4 121.6l-.3 .3M62.2 127.9l-.1 .2v2.7l.1 .3M62.2 127.9v3.2M62.2 131.1h1.8"/>
<path d="M62.2 127.9h1.8M64 131.1v.9h1.9v-.9M64 121.8l-.3 .4M64 131.1h1.9M65.9 120.5l.1 .1M65.9 131.9l.1 .1M66 126.9v5.1M66 132h18.7M66 126.9h18.7M66 126.9l-.1 .1M66 120.6l.4 .3M66.4 120.9h2.3"/>
<path d="M71.5 120.3v1.3M71.5 121.6h.1M71.5 121.6v.2h1.9M71.5 120.3h8.1M71.5 121.6h3M73.4 121.6l.2 .3M73.6 121.9h.1M73.6 121.6v.3M73.6 121.9h.9M79.6 120.3v1.7h-5.1v-.4h-3M81.8 120.3h3M82.6 134.7h2"/>
<path d="M82.6 136.8h2M84.6 133.6h-2v4.3h2M84.7 126.9v5.1M84.7 126.9l.1 .1M84.8 133.3h-.2v4.9h.2M84.8 136.2v2.5h2.6v-2.5M84.8 131.9l-.1 .1M84.8 136.2h2.6M87.4 137.2h34.3M87.4 136.4h34.3M87.4 137.6h34.3M87.4 135.1h34.3"/>
<path d="M87.4 134.3h34.3M87.4 133.8h34.3M87.4 138.3h34.3M87.4 133.2h34.3M87.4 138.7h34.3M87.4 132.8h34.3M87.4 122.8h.1M87.5 122.8v.2M87.5 122.7v.1M87.5 132.7v.1M87.5 123h2.3M87.5 122.7h2.3"/>
<path d="M87.5 123v9.7M87.5 132.7h2.3M89.8 122.7l.1 .1M89.8 123v9.7M89.8 132.7l.1 .1M89.9 122.8l-.1 .2M89.9 131.4h.2M89.9 127.6h.2M89.9 120.5h1.1M89.9 122.8h4.1M89.9 122.8h.1M90.1 127.6l-.2 .9 .2 1"/>
<path d="M90.1 129.5l-.2 .9 .2 1M90.1 129.5h1.2M90.1 131.4h1.2M90.1 127.6h1.2M90.5 122a1.79 1.79 0 0 1 2.7 .1v.2a2.8 2.8 0 0 1-2.6 .1zM90.9 122.1v-.4l-.2 .3 .4 .4M91 122.8h.1M91.1 122.4l-.2-.3a1.31 1.31 0 0 1 1.8-.1l-.1 .4M91.1 122.4h.1M91.1 122l.9-.2a.58 .58 0 0 1 .7 .5l-.7 .3h-.6l-.4-.3zM91.3 129.5l.1 .9M91.3 127.6l.1 .9"/>
<path d="M91.3 131.4h.1M91.3 127.6h.1M91.3 122.2l.3 .2M91.4 127.6l.3 .2v3.3l-.3 .3M91.4 128.5v1.9M91.4 130.4v1M91.4 127.6v.9M91.4 130.4l-.1 1M91.4 128.5l-.1 1M91.4 122l-.1 .2M91.6 122v.4M91.7 130.4h.1"/>
<path d="M91.7 128.5h.1M91.7 128.5v1.9M91.7 128.5l.2 .2v1.5l-.2 .2M92.2 122.4h-.6M92.2 122v.4M92.2 122l.2 .2M92.4 122.2l-.2 .2M92.4 122.2l-.2-.2a.61 .61 0 0 0-.9 .2M92.6 122.4h-.1M92.6 122.8h.1M92.6 120.5h1.4M92.7 121.7l.3 .3-.4 .4"/>
<path d="M92.8 121.7v.4M94 120.8v2M94 120.5v.3M94 122.8h.1M94.3 120.6v.8M94.3 121.4v.6h.2M94.3 120.1h.2M94.3 121.4h.2M94.3 120.6h.2M94.3 120.1v.5M94.6 126.6l.1 .6M94.6 126.6v1.6"/>
<path d="M94.6 128.2l.1 .6M94.6 125.7h.1M94.6 125.7l.1 .1M94.6 125.7v.9M94.6 128.2l.1 .7M94.6 121.9l.1 .7M94.6 121.9v1.8M94.6 123.7l.1 .4M94.6 121.1v.8M94.6 123.7h.1M94.6 123.7v.5M94.6 121.1h.1"/>
<path d="M94.7 124.2v.1M94.7 127.2v.4M94.7 125.8v.2M94.7 128.8v.1M94.7 125.7h-.1M94.7 122.6v.3M94.7 122.9l-.1 .5h.3v.3h-.3M94.7 121.1v.2M94.7 124.1v.2M94.7 124.3h1.1v.2M94.7 124.1h1.1M94.7 127.6h1.1"/>
<path d="M94.7 127.2h1.1M94.7 126l-.1 .6M94.7 126h1.1M94.7 127.6l-.1 .6M94.7 128.8h1.1M94.7 125.8h1.1M94.7 128.9h1.1M94.7 122.6h1.1M94.7 121.3l-.1 .6M94.7 121.3h1.1M94.7 122.9h1.1M94.7 121.1h1.1"/>
<path d="M94.9 125.7h-.3M95.8 125.7h-1.2M95.8 121l-1.2 .1M96.2 127.4v.8M96.2 125.2h-.4v4.2h.4M96.2 120.5h-.4v4.2h.4M96.2 122.8v1.4M96.2 120.6v.2M96.2 122.4v.4M96.2 120.8v1.6M96.2 124.2v1.5M96.2 126.2v1.2"/>
<path d="M96.2 125.7v.5M96.2 127.4v1M96.2 129.9l.3 .6v-.4M96.2 129v.9M96.2 128.4v.6M96.2 129.9v.6M96.2 131.6l.3 .8M96.2 131v.6M96.2 130.5v.5M96.2 131.6v.6M96.2 132.2l.1 .6M96.2 120.6h1.6"/>
<path d="M96.2 125.7h1.6M96.2 124.2l.1 .1M96.2 122.8v.1M96.2 120.8h1.6M96.2 122.4h1.6M96.2 126.2v.1M96.2 128.4h1.6M96.2 129v.1M96.2 130.5h1.6M96.2 131v.2M96.2 132.2v.1M96.2 122.9h1.5"/>
<path d="M96.2 122.9l.1 .2M96.2 126.3l.1 .2M96.2 126.3h1.5M96.2 129.1l.1 .3M96.2 129.1h1.5M96.2 131.2l.1 .2M96.2 131.2h1.5M96.2 132.3l.1 .3M96.2 132.3h.3M96.3 126.3l-.2 .3M96.3 123.1l.2 .6M96.3 126.5l.2 .7"/>
<path d="M96.3 129.4l.2 .7M96.3 131.4l.2 .8M96.3 123.1h1.3M96.3 126.5h1.3M96.3 129.4h1.3M96.3 131.4h1.3M96.3 132.6l.1 .2M96.3 132.6h1.3M96.3 123.4l-.1 .2M96.5 127.7h.9M96.5 120.3l-.2 .3M96.5 123.7v.5"/>
<path d="M96.5 124.2l-.2 .1M96.5 127.2v.5l-.3-.3M96.5 132.2v.2M96.5 120.3h.9M96.5 127.2h.9M96.5 123.7h.9M96.5 124.2h.9M96.5 130.1h.9M96.5 132.2h.9M96.5 132.4h.9M97.4 120.3l.2 .3M97.4 124.2l.2 .1"/>
<path d="M97.4 123.7v.5M97.4 127.2v.5l.4-.3M97.4 132.2v.2M97.4 132.3h.3M97.6 123.1l-.2 .6M97.6 126.5l-.2 .7M97.6 129.4l-.2 .7M97.6 131.4l-.2 .8M97.6 132.6l-.1 .2M97.7 123.4l.1 .2M97.7 122.9l-.1 .2M97.7 126.3l-.1 .2"/>
<path d="M97.7 129.1l-.1 .3M97.7 131.2l-.1 .2M97.7 132.3l-.1 .3M97.8 122.8v1.4M97.8 120.6v.2M97.8 122.4v.4M97.8 120.8v1.6M97.8 124.2v1.5M97.8 126.2v1.2M97.8 125.7v.5M97.8 127.4v1M97.8 129.9l-.4 .6v-.4"/>
<path d="M97.8 129v.9M97.8 128.4v.6M97.8 129.9v.6M97.8 131.6l-.4 .8M97.8 131v.6M97.8 130.5v.5M97.8 131.6v.6M97.8 132.2l-.2 .6M97.8 121.8v.1M97.8 124.2l-1.5 .1M97.8 129.2h1.9M97.8 122.8l-.1 .1"/>
<path d="M97.8 126.2l-.1 .1M97.8 129l-.1 .1M97.8 131l-.1 .2M97.8 132.2l-.1 .1M97.9 126.5l-.1 .1M99.7 128h.1M99.7 126.3l-.1 .1M99.7 121.7l-.1 .2M99.7 123.4l-.1 .1M99.7 126.3l.1 .1M102.3 131.4l-.3 1.4M102.3 131.1v.3"/>
<path d="M102.3 125h.1M102.3 126.4v1.8zM102.3 123.2v.1M102.3 121.8v1.7zM102.3 125h11.2M113.5 121.8v1.7M113.5 126.4v1.8M113.5 122.6v.7M113.6 131.4l.3 1.4M116.1 121.7l.2 .2M116.1 123.4l.2 .2M116.1 126.4l.1 .2"/>
<path d="M116.2 128.2h.1M118.1 121.5l.1 .1M118.1 123.1l.1 .3M118.1 123.8h1.7v.5M118.1 123.6v5.6h-1.9M118.1 124.7h2.1M118.1 123.6h1.7l-1.7 .1M118.1 126.3v.1M118.1 124.3h1.7M118.1 124.8h1.7M118.1 128.9h1.7M118.1 121.9h1.7"/>
<path d="M118.1 120.8h1.7M118.1 122.3h1.7M118.1 121.3h1.7M118.1 122.6h1.7M118.1 124.6h1.7M118.1 124.9h1.7M118.1 127.7h1.7M118.1 128.6h1.7M118.1 128.8h1.7M118.2 121.7l-.2 .2M118.2 123.4l-.2 .2M118.2 122.8l.1 .6"/>
<path d="M118.2 123.4h.1M118.3 123.4l.1 .2-.1-.8 .2 .8M118.5 122.8l.1 .6M118.6 123.4l-.1 .2M118.6 122.8l.1 .6M118.6 123.4h.1M118.7 122.8l.1 .8-.1-.2M118.8 122.8l.1 .8M118.9 122.8l.1 .6M119 123.4l-.1 .2M119 122.8l.1 .6M119 123.4h.1"/>
<path d="M119.2 122.8v.8l-.1-.2M119.2 122.8l.1 .8M119.3 122.8l.2 .6M119.5 123.4l-.2 .2M119.5 122.8v.6M119.5 123.4h.1M119.6 122.8l.1 .8-.2-.2M119.6 122.8l.1 .8M119.8 123.4l-.1 .2M119.8 128h-1.7l-.1 .2M119.8 122.1v2.5M119.8 124.6v.1"/>
<path d="M119.8 128.8v.6h.4M119.8 121.9v.4M119.8 121.3v.6M119.8 122.3v.3M119.8 122.6v.2h-1.7M119.8 120.8v.5M119.8 124.3v.3M119.8 124.7v.1M119.8 124.8v.1M119.8 124.9v2.8M119.8 127.7v.3M119.8 128v.6"/>
<path d="M119.8 128.6v.2M119.8 128.8v.1M119.8 128.9h.1M119.8 125.2h.4M119.8 120.5h.4M120.2 124.4v.1v-.1M120.2 121h1.1M120.2 121.8v.4M120.2 123.5v.4M120.2 120.5v4.2zM120.2 125.2v4.2zM120.2 125.6h1.1"/>
<path d="M120.2 126.5v.3M120.2 128.2v.3M120.2 128.5h1.1M120.2 122.2h1.1M120.2 121.8h1.1M120.2 121v.8M120.2 122.2v1.3M120.2 123.9v.5M120.2 125.6v.9M120.2 126.8v1.4M120.2 128.5v.5h1.1l.1-.2M120.2 123.5h1.1"/>
<path d="M120.2 123.9h1.1M120.2 126.8h1.1M120.2 128.2h1.1M120.2 126.5h1.1M121.3 122.2l.1 .6M121.3 121.8v.4M121.3 123.5v.4M121.3 123.9l.1 .1M121.3 121l.1 .4M121.3 126.8l.1 .7M121.3 126.5v.3M121.3 128.5l.1 .3"/>
<path d="M121.3 128.2v.3M121.3 125.6l.1 .3M121.3 120.9l.1 .5M121.4 122.8v1.2M121.4 121.4v1.4M121.4 124h.1M121.4 124.2l-.1 .2h-1.1M121.4 124.2h.1M121.4 128.8l-.1 .2M121.4 127.5v1.3M121.4 126.2v1.3M121.4 126.2l-.1 .3"/>
<path d="M121.4 126.2h.1M121.4 125.9h.1M121.4 125.8v.4M121.4 124.2l-.1 .2M121.4 124h-.3v.2h.3M121.4 125.9h-.3v.3h.3M121.4 124v.2M121.4 125.9v.3M121.4 122.8l-.1 .7M121.4 121.4l-.1 .4M121.4 127.5l-.1 .7M121.6 124.1h-.2v.1"/>
<path d="M121.7 136.2v2.5h2.5v-2.5M121.7 124l-.1 .1M121.7 136.2h2.5M124.2 133.3h.3v4.9h-.3M124.2 123.4h.1M124.5 134.7h2M124.5 136.8h2M124.5 133.6h2v4.3h-2"/>
<circle cx="106.4" cy="81" r=".65"/>
</g>
<g font-size="8.5">
<text x="202.2" y="198.3">A</text>
<text x="215.6" y="198.3">am-3344</text>
<text x="260.9" y="198.1">1</text>
</g>
<g font-size="7.1">
<text x="203.1" y="176.9">AfterBurner Winch</text>
<text x="203.1" y="184">Kit Exploded View</text>
</g>
<g font-size="4.2">
<text x="74.4" y="15.9">1/4-20 x .5 BHCS</text>
<text x="74.4" y="20.1">(Included with RocketBox)</text>
<text x="112.1" y="27.2">1/2&quot; Hex Nylon Spacer (am-1305)</text>
<text x="120" y="33.5">S35-15H 500 Hex Bore Sprocket (am-2375</text>
<text x="123.1" y="41.1">1/2&quot; Hex Collar Clamp</text>
<text x="178.9" y="41.1">Rocketbox Plate</text>
<text x="123.1" y="45.2">(am-1238)</text>
<text x="157.9" y="117">1/4-20 FHCS (am-1182)</text>
<text x="226.9" y="117">1/4-20 x 3.5 HHCS</text>
<text x="226.9" y="121.2">(am-1236)</text>
<text x="152.1" y="133.8">#10-32 x .75 SHCS</text>
<text x="202.3" y="133.8">RocketBox (am-rocketbox)</text>
<text x="11.4" y="138">AfterBurner Winch Kit (am-3344)</text>
<text x="152.1" y="138">(am-1047)</text>
<text x="202.3" y="138">(pnuematic cylinder not shown)</text>
<text x="138.9" y="147.4">#10-32 Nylock Nut</text>
<text x="21.2" y="153.1">Winch Belt (am-3345) goes here</text>
<text x="136.3" y="156.1">1/4-20 Nylock Nut</text>
<text x="26.7" y="198.7">exploded view is</text>
<text x="26.7" y="202.8">from the bottom</text>
</g>
<g font-size="3.4">
<text x="203.9" y="16.8">1</text>
<text x="201.1" y="168.8">TITLE:</text>
<text x="202" y="190.8">SIZE</text>
<text x="210.8" y="190.9">DWG. NO.</text>
<text x="259.8" y="191">REV</text>
<text x="202.1" y="204.4">SCALE: 1:8</text>
<text x="221" y="204.5">WEIGHT:</text>
<text x="247.8" y="204.4">SHEET 1 OF 1</text>
</g>
<g font-size="3.2">
<text x="130.8" y="192.5">Various</text>
<text x="159.3" y="192.2">Dual dimensions are in</text>
<text x="159.3" y="195.4">millimeters</text>
<text x="131.9" y="198.9">DEBURRED</text>
<text x="44.2" y="210.4">5</text>
<text x="94.6" y="210.3">4</text>
<text x="143.1" y="210.4">3</text>
<text x="193.2" y="210.3">2</text>
<text x="245.4" y="210.6">1</text>
</g>
<g font-size="2.5">
<text x="179.6" y="164.1">JA</text>
<text x="191.3" y="164.2">5/16</text>
</g>
<text font-size="2.4" x="123.1" y="158.9">UNLESS OTHERWISE SPECIFIED:</text>
<g font-size="2.2">
<text x="201.6" y="11.4">Rev</text>
<text x="211.9" y="11.4">Discription of Changes</text>
<text x="212" y="16.8">Original Print</text>
<text x="178.7" y="159.4">NAME</text>
<text x="191.2" y="159.4">DATE</text>
<text x="122.8" y="164.5">DIMENSIONS ARE IN INCHES</text>
<text x="122.8" y="167.1">TOLERANCES:</text>
<text x="158.1" y="164.2">DRAWN</text>
<text x="122.8" y="169.8">FRACTIONAL</text>
<text x="122.8" y="172.5">ANGULAR: MACH</text>
<text x="145.8" y="172.5">BEND</text>
<text x="153.5" y="172.5">5</text>
<text x="158.1" y="173.7">ENG APPR.</text>
<text x="158.2" y="169.1">CHECKED</text>
<text x="122.8" y="177.8">THREE PLACE DECIMAL</text>
<text x="122.8" y="175.1">TWO PLACE DECIMAL</text>
<text x="149.1" y="177.8">0.005</text>
<text x="149.3" y="175.1">0.010</text>
<text x="158.2" y="178.4">MFG APPR.</text>
<text x="158.2" y="183.2">Q.A.</text>
<text x="158.2" y="187.4">COMMENTS:</text>
</g>
<text font-size="2.1" x="126.4" y="204.3">DO NOT SCALE DRAWING</text>
<g font-size="2">
<text x="122.5" y="183.3">INTERPRET GEOMETRIC</text>
<text x="122.5" y="185.9">TOLERANCING PER:</text>
<text x="122.4" y="189.4">MATERIAL</text>
<text x="122.4" y="196.2">FINISH</text>
</g>
</svg>
